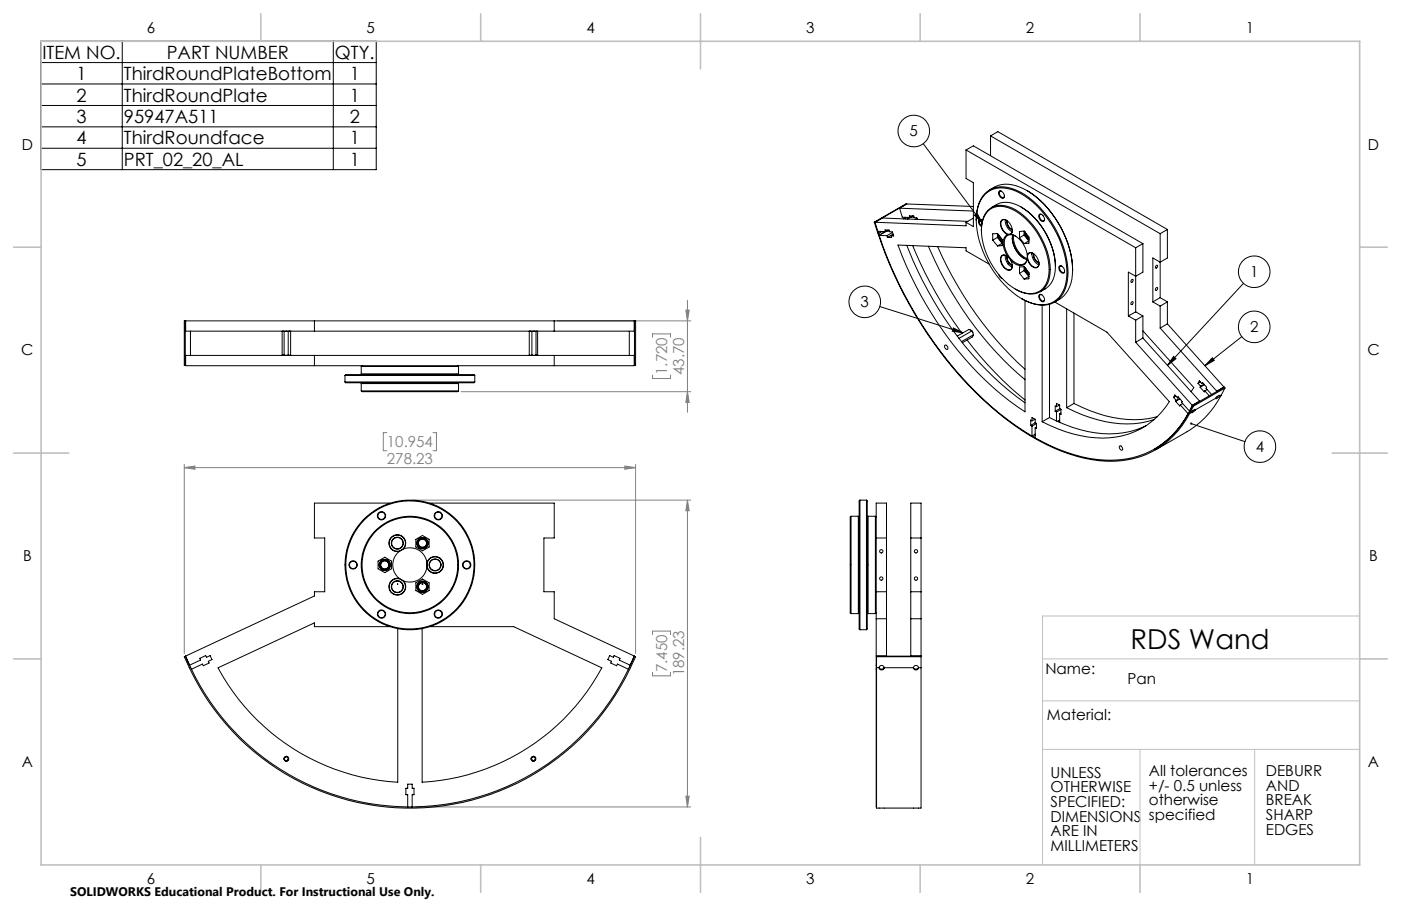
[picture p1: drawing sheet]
<svg xmlns="http://www.w3.org/2000/svg" width="432mm" height="279mm" viewBox="0 0 432 279" stroke-linecap="round" stroke-linejoin="round" font-family="sans-serif">
<g fill="none" stroke="#000" stroke-width=".31">
<path d="M12.6 12.7h103.4v39.6h-103.4zM12.6 19.3h103.4M37.7 12.7v39.6M102.7 12.7v39.6M12.6 25.9h103.4M12.6 32.5h103.4M12.6 39.1h103.4M12.6 45.7h103.4M284.6 44.3l18.1 24.4M300.3 66.4l.8-.6 1.6 2.9zM271.2 94.5l25.6 8.1M383.3 87.4l-23.5 25.3"/>
<path d="M293.8 101.1l3 1.5-3.3-.5zM361.7 109.9l.7 .7-2.6 2.1zM373.7 110.3l.6 .8-2.9 1.7zM382.7 103.8l-11.3 9M367.1 130.6l16.6 5.6"/>
<circle cx="281.6" cy="40.4" r="4.9"/>
<circle cx="266.5" cy="93.1" r="4.9"/>
<circle cx="386.6" cy="83.8" r="4.9"/>
<circle cx="386.6" cy="100.8" r="4.9"/>
<circle cx="388.3" cy="137.7" r="4.9"/>
</g>
<g fill="none" stroke="#808080" stroke-width=".31">
<path d="M171.8 99h41.1M211.4 95.6h1l-.5 3.4zM211.9 92.6v34.5M201.1 104v-1h5.6v1M201.1 115.7v1h5.6v-1M119.2 133.4h-1.1v5.6h1.1M133.5 133.4h1v5.6h-1M142.1 120.8h70.8M211.9 120.8l.5 3.3h-1zM56.8 144.2l3.3-.5v1zM56.8 143.2v58.3M56.8 144.2h139.1"/>
<path d="M127.4 154.2h85.5M192.6 143.7l3.3 .5-3.3 .5zM195.9 143.2v58.3M211.9 154.2l.5 3.3h-1zM211.9 154.2v94.6M201.1 195.7v-1.1h5.6v1.1M201.1 207.3v1.1h5.6v-1.1M128 248.8h84.9M211.4 245.5h1l-.5 3.3z"/>
</g>
<path d="M419.1 190h-97.8v76.7M321.3 203.2h97.8M321.3 216.1h97.8M321.3 231.1h97.8M351.4 231.1v35.6M386.7 231.1v35.6" fill="none" stroke="#c0c0c0" stroke-width=".31"/>
<g fill="none" stroke="#c0c0c0" stroke-width=".5">
<path d="M12.7 12.7h406.4v254h-406.4zM80.4 4.2v8.5M148.2 4.2v8.5M215.9 4.2v17M283.6 4.2v8.5M351.4 4.2v8.5M4.2 76.2h8.5M419.1 76.2h8.5M4.2 139.7h17M410.6 139.7h17M4.2 203.2h8.5M419.1 203.2h8.5"/>
<path d="M215.9 258.2v17M80.4 266.7v8.5M148.2 266.7v8.5M283.6 266.7v8.5M351.4 266.7v8.5"/>
</g>
<path d="M300.3 66.4l.8-.6 1.6 2.9zM367 130.3l-.2 .2 .3 .1-.3-.1a.35 .35 0 0 0 .3 .5 .35 .35 0 0 0 .4-.4 .35 .35 0 0 0-.5-.3zM293.8 101.1l3 1.5-3.3-.5zM373.7 110.3l.6 .8-2.9 1.7zM361.7 109.9l.7 .7-2.6 2.1z" fill="#000"/>
<g fill="#808080">
<path d="M211.4 245.5h1l-.5 3.3zM211.9 154.2l.5 3.3h-1zM211.9 120.8l.5 3.3h-1zM211.4 95.6h1l-.5 3.4z"/>
<path d="M56.8 144.2l3.3-.5v1zM192.6 143.7l3.3 .5-3.3 .5z"/>
</g>
<g fill="none" stroke="#000" stroke-width=".31">
<path d="M297.7 46.2v8.8l2.3 1.3v13.6l-2.3-1.3M297.7 46.2l52.3 30.2M297.7 46.2l2.3-1.2 52.2 30.1M303.6 59.9a7.9 7.9 0 0 1 8.4-1.4 28.3 28.3 0 0 1 15.1 16.8 19.1 19.1 0 0 1 .6 14.5 7.3 7.3 0 0 1-9.4 3.8 26.3 26.3 0 0 1-14.7-14.5 22.3 22.3 0 0 1-1.8-16.4zM305 58.6a9.3 9.3 0 0 1 10.8-.2 31.1 31.1 0 0 1 14.8 24.8M305.3 41.9v6.1M305.3 41.9l52.3 30.2M305.3 41.9l2.3-1.3 52.2 30.2M308 58.9a1.39 1.39 0 0 1 1.3 .7 1.39 1.39 0 0 1-.1 1.5 1.53 1.53 0 0 1-1.2-2.2zM308.7 59l-.3-.1a1.16 1.16 0 0 0-.2 1.4 1.16 1.16 0 0 0 1.2 .6l.2-.4M316.4 58.7a30.8 30.8 0 0 1 14.2 24.5M269.5 68.5a123.4 123.4 0 0 0 40.6 60.8 58.9 58.9 0 0 0 28.9 12.8 26.9 26.9 0 0 0 27.7-14.7"/>
<path d="M269.5 68.5h.2M269.7 68.5l.8 2.8 2.4 .1M269.7 68.5h.1M269.7 68.5l28 1.1v-1M270.6 71.3l.2 .6M270.8 71.9l.2 .7M271 72.6a121.8 121.8 0 0 0 39.8 57l7.3 4.9M271 72.6l2.4 .1M271.4 71.4v.2M271.4 71.6l.5 .4M271.4 71.6l-.6 .3M272.3 71.4l-.5 .6"/>
<path d="M272.5 71.4l-.1 .4M272.9 71.4l-.1-.5 1.3 .1 .1 .5h.8l.4 1.3-.8-.1M273.4 72.7l.1 .5M273.8 70.9l-.9 .5M274.2 71.3h-1l-2.2 1.3M274.6 72.7l.2 .5h-1.3M275.1 71.7l-1.7 1M275.2 72.2l-1.7 1M275.3 72.4l-.7 .3M277.2 64.2l.9 2.8 2.4 .1-.2-.5h1.3l.2 .5 .8 .1 .2 .5M277.2 64.2l22.8 .9M278.8 67l.1 .3"/>
<path d="M278.9 67.3l.1 .2M278.9 67.3l-.4 .2M279.4 62.9l-9.7 5.6M279.4 62.9h.1M279.4 62.9l-9.9 5.6M279.5 62.9l-2.3 1.3M279.5 62.9l20.5 .8M279.5 75.7a107 107 0 0 0 36.4 48.5M279.8 67.1l-.3 .5M280 67.1l-.1 .4M280.7 67h1M281.3 75.7a127.9 127.9 0 0 0 15.2 27.1"/>
<path d="M281.3 66.6l-1.6 1M282.6 67.3l-.5 .4M286.1 76a109.5 109.5 0 0 0 29.8 41.1M289 76.1a111.1 111.1 0 0 0 26.9 37.8M298.3 68.3l-26.4-1.1-2.2 1.3M300 67.3l-2.3 1.3M300.9 67.9a10.2 10.2 0 0 1 4.4-9.5 9.8 9.8 0 0 1 9.1 .8 30.6 30.6 0 0 1 14.7 26.3 8.9 8.9 0 0 1-5.2 8.2 11.3 11.3 0 0 1-9-1.6M302.5 71.1a7.1 7.1 0 0 1 4.3-7.6 10.8 10.8 0 0 1 9.6 3.7 23.3 23.3 0 0 1 7.2 17.1 6 6 0 0 1-7.2 6.2l-3.5-1.4M302.5 67.8h-.5l-.2 .5 .2 .8 .5 .5M302.8 68.1l-.7-.4-.5 .2 .2 1.2 .7 .8M304.5 65.1a6.2 6.2 0 0 1 7.3-.6 22.4 22.4 0 0 1 11.5 19.8 5.9 5.9 0 0 1-7.2 6.1 18.1 18.1 0 0 1-10.9-9.7 17.8 17.8 0 0 1-2.2-13.1zM305.6 64a8 8 0 0 1 10.2 .5 23.9 23.9 0 0 1 9.5 17.7"/>
<path d="M306 74l1.4 1.8M307.4 73.2l1.5 1.8M307.4 72v1.2M307.4 73.2l-1.4 .8M307.4 72l1.5 1.8v1.9l-1.5 .1M307.4 72l-1.4 .1v1.9M307.6 72.2l.2 1.2 1.1 1.1M307.7 72.4l.5 1.4 .7 .7M307.9 72.6l.2 .8 .8 .8M308 72.8l.9 1.3M308.9 74.5h.1M308.9 75h.1"/>
<path d="M308.9 75l-1.5 .8M309.8 67.8a3.8 3.8 0 0 0 2.2 3.6M309.8 78.7a3.7 3.7 0 0 0 2.2 3.7M310.2 67.9a1.18 1.18 0 0 0-1.5 .1 1.18 1.18 0 0 0-.2 1.5 2.78 2.78 0 0 0 3 2.6l.5-.6v-.5M310.2 78.9a1.17 1.17 0 0 0-1.5 .1 1.17 1.17 0 0 0-.2 1.5 2.78 2.78 0 0 0 3 2.6l.5-.6v-.5M310.3 68a2.61 2.61 0 0 0 1.7 2.9M310.3 79a2.61 2.61 0 0 0 1.7 2.8M310.5 68.1a2.5 2.5 0 0 0 1.5 2.6M310.5 79.1a2.48 2.48 0 0 0 1.5 2.6M310.6 72.4a3.4 3.4 0 0 0-1 4.6l1 2.2M310.6 79.2a1.3 1.3 0 0 0-1.8-.4 1.3 1.3 0 0 0-.4 1.7 2.95 2.95 0 0 0 3.1 2.8 2.32 2.32 0 0 0 0-3M310.6 79.2l.9 1.1"/>
<path d="M311.5 72.2a7.6 7.6 0 0 1 5.1 6.4M311.5 72.2a2.99 2.99 0 0 0-.9-4 1.29 1.29 0 0 0-1.7-.4 1.29 1.29 0 0 0-.5 1.7l.8 1.8 1.4 1.1M311.5 72.2l-.9 .2M312 73.4a8.3 8.3 0 0 0 3.7 6.3M312.1 72.5a7.2 7.2 0 0 0 4.4 7.6M312.4 72.5a7.5 7.5 0 0 0 4.2 7.3M313.1 72.8a2.25 2.25 0 0 0-2.7-.1 2.25 2.25 0 0 0-.9 2.6 6.9 6.9 0 0 0 5.3 6.3 2.18 2.18 0 0 0 1.9-2.5M314.2 73.3v-1.9l1.5-.1 1.4 1.8v1.9l-1.4 .1M314.2 73.3l1.5 1.8M314.7 63.8a23 23 0 0 1 10.6 18.4M315.6 72.5l1.5 1.8M315.6 71.3v1.2"/>
<path d="M315.6 72.5l-1.4 .8M315.8 71.5v.2M315.9 71.7l.3 1.1 .9 .9M316.1 71.8l.2 .9 .8 .8M316.3 72l.2 .8 .6 .5M316.4 73.3l.7 .5M316.6 79.8a2.17 2.17 0 0 1-3.4 1.8l-1.7-1.3M316.6 78.6a1.26 1.26 0 0 1 1.1-.7 1.26 1.26 0 0 1 1.2 .6 2.87 2.87 0 0 1 .8 4 2.88 2.88 0 0 1-3.1-2.7M316.6 78.6l.1 .6M316.7 79.2l-.1 .6M316.7 79.2a3.4 3.4 0 0 0 2.6 3.3 1.01 1.01 0 0 0 .9-1.3M317.1 74.3h.1"/>
<path d="M317.1 74.3l-1.4 .8M318.1 78a3.8 3.8 0 0 0 2.1 3.7M318.5 78.2a1.07 1.07 0 0 0-1.3-.2 1.07 1.07 0 0 0-.5 1.2M318.6 78.2a2.61 2.61 0 0 0 1.6 2.9M318.7 78.3l.2 1.4 .6 .8 .7 .5M320.3 66.1a1.37 1.37 0 0 1 1.4 .7 1.37 1.37 0 0 1 0 1.5 1.5 1.5 0 0 1-1.4-2.2zM321.1 66.1h-.4a1.28 1.28 0 0 0 .9 2l.3-.5M350 76.4v19.8M352.2 75.1v8.8l-2.2 1.3-2.2-1.3v13.5M352.2 75.1l-2.2 1.3M357.6 72.1v19.7M359.8 70.8v8.8l-2.2 1.3-2.3-1.3v13.5"/>
<path d="M359.8 70.8l-2.2 1.3M57.1 99v13.7M57.2 99v3.1h138.3v-3.1M96.9 99v3.1M170.8 99v3.1M195.5 99v13.7M304.9 81.5l-7.2-4.1v-1l-20.9-.8a108.7 108.7 0 0 0 34.3 48l4.8 3.4v-34.3M307.8 84.7l.4 .7 .7 .5M314.2 84.3v-2l1.5-.1 1.4 1.8v2l-1.4 .1M314.2 84.3l1.5 1.8M315.6 82.2v1.3M315.6 83.5l1.5 1.8"/>
<path d="M315.6 83.5l-1.4 .8M315.8 82.4l.4 1.5 .9 .9M315.9 82.7l.4 1.2 .8 .8M316.1 82.8l.5 1.2 .5 .5M316.3 83l.4 .9 .4 .4M317.1 85.3h.1M317.1 85.3l-1.4 .8M320.3 90.9a1.34 1.34 0 0 1 1.4 .5 1.34 1.34 0 0 1 0 1.6 1.46 1.46 0 0 1-1.4-2.1zM321.1 90.9l-.4-.1a1.16 1.16 0 0 0-.1 1.4 1.16 1.16 0 0 0 1.2 .6l.1-.4M321.2 94.1v36M323.5 93.8v35M325.1 93.1l16.1 9.3 19.2 21.5a24.1 24.1 0 0 1-25 10.9 44.7 44.7 0 0 1-14.2-4.7"/>
<path d="M325.3 82.2a7.6 7.6 0 0 1-4.7 7.8M326.5 82.1l.2-.1a1.56 1.56 0 0 1 1.2 2.2 1.5 1.5 0 0 1-1.4-2.1zM327.3 82.1h-.5a1.31 1.31 0 0 0 1.1 1.9l.2-.4M328.8 95.3v30.4M330.6 83.2a9.8 9.8 0 0 1-5.6 10M331 96.6v27.8M347.8 97.4l2.2 1.3M348.8 86.3l.2-.2a.42 .42 0 0 1 .1 .6 .42 .42 0 0 1-.6 .1zM348.8 93.2l.2-.2a.5 .5 0 0 1 .1 .6 .5 .5 0 0 1-.6 .2zM350 98.7v6.9M350 96.2l-2.2 1.2M350 96.2l2.2 1.2"/>
<path d="M352.2 97.4v6.8M352.2 97.4l-2.2 1.3M355.3 93.1l2.3 1.3M356.3 88.8l.3-.1a.48 .48 0 0 1 .1 .6 .48 .48 0 0 1-.6 .2zM356.4 81.8h.2a.48 .48 0 0 1 .1 .6 .48 .48 0 0 1-.6 .2zM357.6 94.4v6.8M357.6 91.8l-2.3 1.3M357.6 91.8l2.2 1.3M359.8 93.1v6.8M359.8 99.9l-2.2 1.3M359.8 99.9l17.4 19.4M359.8 93.1l-2.2 1.3"/>
<path d="M57.2 112.7h-.4v-13.7h139.1v13.7h-.4M57.2 109.6h138.3v3.2h-138.3zM58.7 102.1v7.5M87 102.2h.6M87 102.2v7.3h.6M87 109.5l.1 .1M87.1 102.1l-.1 .1M87.6 109.5h1.2M87.6 102.2h1.2M87.6 102.2v7.3M88.8 102.2h.8M88.8 109.5h.8"/>
<path d="M88.8 102.2v7.3M89.4 102.1l.1 .1M89.5 102.2h.1M89.6 109.5l-.2 .1M89.6 102.2v7.3M96.9 109.6v3.2M106.3 115.8h40M106.3 117.8h40M106.3 115.8a3.8 3.8 0 0 1 2.7-.3h34.3a5.1 5.1 0 0 1 3 .3M106.3 117.8a5.1 5.1 0 0 0 3.1 .2h36.7l.2-.2M106.3 115.8v2M111.3 118.3h30"/>
<path d="M111.3 113h30M111.3 115.3h30M111.3 113v2.3M111.3 118.3v2.2M111.3 115.3l.3 .2M111.6 118l-.3 .3M111.6 112.8l-.3 .2M141.1 118l.2 .3M141.1 112.8l.2 .2M141.3 113v2.3M141.3 118.3v2.2M141.3 115.3l-.2 .2"/>
<path d="M146.3 115.8v2M163.1 102.2h.8M163.1 109.5h.8M163.1 109.5l.2 .1M163.1 102.2v7.3M163.3 102.1l-.2 .1M163.9 109.5h1.3M163.9 102.2h1.3M163.9 102.2v7.3M165.2 109.5l.3 .1M165.2 102.2v7.3M165.5 102.1l-.3 .1"/>
<path d="M165.5 102.1l.1 .1M165.6 102.2h.1M165.7 102.2v7.3l-.2 .1M170.8 109.6v3.2M194 102.1v7.5M291.3 106.4a.77 .77 0 0 1 .7 .5 .77 .77 0 0 1-.1 .9l-.6-.5zM298.1 104.8a109.3 109.3 0 0 0 17.8 18.6M299.5 102.1l-.9-.5-3.6 2M299.5 102.1l.5 1.1M299.5 102.1l-3.9 2.3M300 103.2l-.4 .8-3 1.7M300 103.2l-3.7 2.2"/>
<path d="M350 105.6l17.5 19.4M352.2 102l15.7 17.5-.8 1.3M352.2 104.2l-2.2 1.4M352.2 104.2l17.5 19.5M357.6 101.2l17.4 19.4M369.3 118.2l.3-.8 .9 .9M369.3 118.2l.7 .9M369.9 119.4l1.3 1.5 .1-.4M370 117.8l-.7 .4M370 119.1l-.1 .3M370.5 118.3l.1-.3 1.3 1.4-.2 .4 1.7 1.8M370.8 118.1l-.3 .2"/>
<path d="M371.1 118.5l-1.1 .6M371.2 118.6l-1.3 .8M377.2 119.3l-2.2 1.3M377.2 119.3v.2M377.5 119.7l-.2-.3-9.7 5.6M377.5 119.7l-9.7 5.6M377.5 119.7l-1.1 2.1M111.3 120.5h30M111.3 120.5a5.1 5.1 0 0 0 3.1 .3h23.9a5.1 5.1 0 0 0 3-.3M317.7 131.2l.4 .2M318.1 129.8v-1l1 .5v1.1M318.1 131.4v3.1"/>
<path d="M318.1 129.8l-.4-.3v1.7M318.2 134.4l.9 .5M319 129.3l-.9 .5M319.1 134.2v-.3l-1 .6M319.1 130.4l.3 .2v1.6l-.3-.2M319.1 130.4l-1.4 .8M319.4 131.7l-.3 .3M319.4 130.6l-1.3 .8M323.5 128.8a36.5 36.5 0 0 0 24.8 4.3l4.9-1.8M323.5 128.8l-2.3 1.3M325.2 126.8l.4 .3M325.6 125.4v-1l1 .6v1"/>
<path d="M325.6 127.1v2.7M325.6 125.4l-.4-.2v1.6M326.5 129.6l.1 .4M326.5 124.9l-.9 .5M326.6 129.8l-.1 .1M326.6 127.6v2.7M326.6 126l.4 .2v1.6l-.4-.2M326.6 129.5l-.7 .5M326.6 126l-1.4 .8M327 127.4l-.4 .2M327 126.3l-1.4 .8M328.8 125.7a38.1 38.1 0 0 0 22.8 4.7l4.1-1"/>
<path d="M331 124.4a38 38 0 0 0 22.9 4.7l2.8-.6M331 124.4l-2.2 1.3M345.1 137.5a.78 .78 0 0 1 .8 .5 .78 .78 0 0 1-.2 .9l-.6-.5-.2-.5zM361.7 122.6l.4-.8 .8 .9M361.7 122.6l.8 .9M362.3 123.8l1.3 1.4 .2-.3M362.4 122.1l-.7 .5M362.5 123.5l-.2 .3M362.9 122.7l.2-.4 1.2 1.5-.1 .3 2.4 2.7M363.2 122.5l-.3 .2M363.5 122.9l-1 .6M363.6 123l-1.3 .8"/>
<path d="M363.8 124.9l2.4 2.7M364.5 124.5l-.7 .4M366.2 127.6a26.7 26.7 0 0 1-28 14.1 51.9 51.9 0 0 1-19.1-6.7v-3M366.3 127.5l-.1 .1M366.7 126.8h-.1M367.3 127.1l-.6 .3M367.5 125l-.9 1.8M367.6 125a28.7 28.7 0 0 1-11.7 13.5M367.6 125l.2 .3M367.8 125.3l-1.1 2.1M367.8 126.6l-.3 .2M368.4 126.4v-.2l-.3 .1-.8 .8"/>
<path d="M368.4 126.4l-.9 .8-.2 .1v-.2M369.7 123.7l-2.2 1.3M369.7 123.7l-.1 .1M371.3 120.5l1.4 1.6M372.1 120.1l-.8 .4M374.8 122.8l-6.4 3.6M375 120.6l-.1 .2M375.3 122.3l-.4 .2M375.8 122.1v-.2l-.3 .1-.7 .8M375.8 122.1l-.1 .2a.66 .66 0 0 1-1 .5h.1M376.4 121.8a27.6 27.6 0 0 1-10.5 11.3l-9.8 5.6M376.4 121.8l-.6 .3"/>
<path d="M120.3 155.2h-23.4v10.7h3.2v16.6h-3.2v1.3l-39.7 18.5 1.2 2.8 3.4-1.5-.2-.6 1.8-.8 .2 .5 1.2-.5 .5 1.2-1.1 .5 .3 .6-1.8 .8-.3-.5-3.4 1.6M132.4 155.2h38.4v10.7h-3.2v16.6h3.2v8.3l24.7 11.5-1.3 2.8-3.3-1.5 .2-.6-1.8-.8-.2 .5-1.2-.5-.6 1.2 1.2 .5-.3 .6 1.8 .8 .3-.5 3.4 1.6M262.3 159.2v30M262.3 159.2a3.8 3.8 0 0 0-.3 2.7v24.6a3.8 3.8 0 0 0 .3 2.7M262.3 159.2h2.2M264.5 159.2v30M264.5 159.2l.3 .3M265 154.2v40M265 154.2a4.2 4.2 0 0 0-.2 2.9v34.2a4.2 4.2 0 0 0 .2 2.9M265 154.2h2.1M267.1 154.2a5.9 5.9 0 0 1 .2 3.3v33.4a5.9 5.9 0 0 1-.2 3.3M267.1 154.2v40"/>
<path d="M267.5 159.2v30M267.5 159.2h2.3M267.5 159.2l-.2 .3M269.8 159.2v30M269.8 159.2l.3 .3M116.5 173l2.1-1.2 2.1 1.2v2.4l-2.1 1.2-2.1-1.2zM123.1 178.4a2.59 2.59 0 0 0-3.3 2.7 2.59 2.59 0 0 0 3.7 2.2 2.59 2.59 0 0 0 .8-4.2M123.1 170a5.3 5.3 0 0 0 0 8.4M123.1 178.4l1.2 .7M124.3 169.3a5.3 5.3 0 0 1 7.3 4.2M124.3 169.3a2.6 2.6 0 0 0-.8-4.2 2.6 2.6 0 0 0-3.7 2.2 2.6 2.6 0 0 0 3.3 2.7M124.3 169.3l-1.2 .7"/>
<path d="M128.2 166.3l2-1.2 2.1 1.2v2.4l-2.1 1.2-2-1.2zM128.2 179.7l2-1.1 2.1 1.1v2.4l-2.1 1.2-2-1.2zM131.6 174.9a5.3 5.3 0 0 1-7.3 4.2M131.6 173.5a2.6 2.6 0 0 1 4-1.4 2.6 2.6 0 0 1 0 4.2 2.6 2.6 0 0 1-4-1.4M131.6 173.5v1.4M270.1 165.9h3.1M280.7 165.9h3.2M120.3 193.3h-23.4v-1.2l-29.7 13.9a67.1 67.1 0 0 0 55.4 35.2v-47.3M122.6 180.1h.1M130.1 180.1h.1M132.4 193.3h25.9l27.2 12.7a67.2 67.2 0 0 1-55.4 35.2v-47.3M262.3 189.2h2.2"/>
<path d="M264.8 189l-.3 .2M265 194.2h2.1M267.3 189l.2 .2M267.5 189.2h2.3M270.1 182.5h3.1M270.1 189l-.3 .2M270.1 190.8h3.1M280.7 182.5h3.2M280.7 190.8h3.2M59 206.4l-1.9-4-.3 .1a75.1 75.1 0 0 0 69.5 46.7 75.1 75.1 0 0 0 69.6-46.7l-.4-.1-1.8 4M59 206.4a74.7 74.7 0 0 0 66.7 42.4M193.7 206.4a74.7 74.7 0 0 1-66.7 42.4"/>
<path d="M270.1 202.3v2.8M270.1 206.4l.1 42.4M270.1 202.3v-47.1h3.1v47.1M270.1 202.3l13.8 .1M270.1 206.4h.1M270.1 205.1h.1M270.1 205.1v1.3M270.2 205.9v43.3h13.7v-43.3M270.2 202.5h13.7M270.2 202.4v3.5M270.2 205.9h.8M271 205.9a.78 .78 0 0 1 .7-.7 .78 .78 0 0 1 .8 .7"/>
<path d="M271 205.9a.78 .78 0 0 0 .7 .7 .78 .78 0 0 0 .8-.7M271 205.8a.77 .77 0 0 0 .7 .7 .77 .77 0 0 0 .8-.7M271.4 206.4h.7M272.5 205.9h9M280.7 202.3v-47.1h3.2v50.7M281.5 205.9a.78 .78 0 0 1 .8-.7 .78 .78 0 0 1 .8 .7M281.5 205.9a.78 .78 0 0 0 .8 .7 .78 .78 0 0 0 .8-.7M281.6 205.8a.77 .77 0 0 0 .7 .7 .77 .77 0 0 0 .8-.7M281.9 206.4h.7M283.1 205.9h.8M88 234.5a.59 .59 0 0 1-.2-.9 .59 .59 0 0 1 .9 .1 .59 .59 0 0 1-.3 .9M88 234.5a.68 .68 0 0 0 .9-.5 .68 .68 0 0 0-.7-.8 .68 .68 0 0 0-.6 .9l.2 .4 .7 .2"/>
<path d="M88 234.5l.1 .1M89 234.2l-.4 .4-.6-.1M164 234.5a.58 .58 0 0 1 0-1 .58 .58 0 0 1 .9 .3 .58 .58 0 0 1-.5 .8M164 234.5a.67 .67 0 0 0 1-.4 .67 .67 0 0 0-.5-.9 .67 .67 0 0 0-.8 .8l.5 .7M164 234.5h.2M164.4 234.7h.1M165.1 234.4l-.5 .2-.6-.1M125.7 248.8h1.3M125.7 248.8v-3.7h-.6v-2h.6v-1.3h1.3v1.3h.6v2h-.6v3.7"/>
<circle cx="117.6" cy="159" r="1.13"/>
<circle cx="117.6" cy="159.1" r="1.28"/>
<circle cx="135.1" cy="159.1" r="1.27"/>
<circle cx="135.1" cy="159.1" r="1.13"/>
<circle cx="108.8" cy="174.2" r="1.13"/>
<circle cx="108.8" cy="174.2" r="1.28"/>
<circle cx="118.6" cy="174.2" r="1.65"/>
<circle cx="118.6" cy="174.2" r="1.24"/>
<circle cx="118.6" cy="174.2" r="1.36"/>
<circle cx="118.6" cy="174.2" r="1.75"/>
<circle cx="122.5" cy="167.5" r="1.75"/>
<circle cx="122.5" cy="167.5" r="2.51"/>
<circle cx="122.5" cy="167.5" r="1.85"/>
<circle cx="126.3" cy="174.2" r="19.7"/>
<circle cx="126.3" cy="174.2" r="20"/>
<circle cx="126.3" cy="174.2" r="15"/>
<circle cx="126.3" cy="174.2" r="14.7"/>
<circle cx="130.2" cy="167.5" r="1.25"/>
<circle cx="130.2" cy="167.5" r="1.34"/>
<circle cx="130.2" cy="167.5" r="1.65"/>
<circle cx="130.2" cy="167.5" r="1.76"/>
<circle cx="134.1" cy="174.2" r="1.85"/>
<circle cx="134.1" cy="174.2" r="2.5"/>
<circle cx="134.1" cy="174.2" r="1.76"/>
<circle cx="143.8" cy="174.2" r="1.28"/>
<circle cx="143.8" cy="174.2" r="1.13"/>
<circle cx="271.6" cy="178.4" r=".52"/>
<circle cx="271.6" cy="170" r=".52"/>
<circle cx="282.3" cy="170" r=".52"/>
<circle cx="282.3" cy="178.4" r=".52"/>
<circle cx="117.6" cy="189.4" r="1.13"/>
<circle cx="117.6" cy="189.4" r="1.27"/>
<circle cx="122.5" cy="180.9" r="2.5"/>
<circle cx="122.5" cy="180.9" r="1.85"/>
<circle cx="122.5" cy="180.9" r="1.75"/>
<circle cx="130.2" cy="180.9" r="1.34"/>
<circle cx="130.2" cy="180.9" r="1.76"/>
<circle cx="130.2" cy="180.9" r="1.25"/>
<circle cx="130.2" cy="180.9" r="1.65"/>
<circle cx="135.1" cy="189.4" r="1.27"/>
<circle cx="135.1" cy="189.4" r="1.12"/>
<circle cx="88.2" cy="234" r=".75"/>
<circle cx="164.4" cy="234" r=".75"/>
</g>
<text font-size="8.5" x="348.5" y="200.2">RDS Wand</text>
<g font-size="5.6">
<text x="13.1" y="18.1">ITEM NO.</text>
<text x="51.4" y="18.1">PART NUMBER</text>
<text x="103.2" y="18.1">QTY.</text>
<text x="23.6" y="24.7">1</text>
<text x="38.2" y="24.7">ThirdRoundPlateBottom</text>
<text x="107.8" y="24.7">1</text>
<text x="23.6" y="31.3">2</text>
<text x="38.2" y="31.3">ThirdRoundPlate</text>
<text x="107.8" y="31.3">1</text>
<text x="23.6" y="37.9">3</text>
<text x="38.2" y="37.9">95947A511</text>
<text x="107.8" y="37.9">2</text>
<text x="23.6" y="44.5">4</text>
<text x="38.2" y="44.5">ThirdRoundface</text>
<text x="107.8" y="44.5">1</text>
<text x="23.6" y="51.1">5</text>
<text x="38.2" y="51.1">PRT_02_20_AL</text>
<text x="107.8" y="51.1">1</text>
</g>
<g font-size="4.7">
<text x="45.3" y="10.1">6</text>
<text x="113" y="10.1">5</text>
<text x="180.7" y="10.1">4</text>
<text x="248.5" y="10.1">3</text>
<text x="316.2" y="10.1">2</text>
<text x="383.9" y="10.1">1</text>
<text x="6.7" y="46.1">D</text>
<text x="280.4" y="42">5</text>
<text x="421.6" y="46.1">D</text>
<text x="385.3" y="85.4">1</text>
<text x="265.2" y="94.7">3</text>
<text x="385.3" y="102.4">2</text>
<text x="6.6" y="109.6">C</text>
<text x="421.5" y="109.6">C</text>
<text x="387" y="139.4">4</text>
<text x="7.1" y="173.1">B</text>
<text x="422" y="173.1">B</text>
<text x="322.2" y="207.7">Name:</text>
<text x="347.5" y="211.1">Pan</text>
<text x="322.7" y="221.9">Material:</text>
<text x="6.7" y="236.6">A</text>
<text x="323.8" y="239.8">UNLESS</text>
<text x="354.1" y="239.3">All tolerances</text>
<text x="390.2" y="239.4">DEBURR</text>
<text x="421.6" y="236.6">A</text>
<text x="323.8" y="244.3">OTHERWISE</text>
<text x="354.1" y="243.9">+/- 0.5 unless</text>
<text x="390.2" y="243.9">AND</text>
<text x="323.8" y="248.8">SPECIFIED:</text>
<text x="354.1" y="248.4">otherwise</text>
<text x="390.2" y="248.4">BREAK</text>
<text x="323.8" y="253.4">DIMENSIONS</text>
<text x="323.8" y="257.9">ARE IN</text>
<text x="354.1" y="252.9">specified</text>
<text x="390.2" y="252.9">SHARP</text>
<text x="390.2" y="257.5">EDGES</text>
<text x="323.8" y="262.4">MILLIMETERS</text>
<text x="45.3" y="272.6">6</text>
<text x="113" y="272.6">5</text>
<text x="180.7" y="272.6">4</text>
<text x="248.5" y="272.6">3</text>
<text x="316.2" y="272.6">2</text>
<text x="383.9" y="272.6">1</text>
</g>
<g font-size="4.7" fill="#808080">
<text x="205.7" y="115.7" transform="rotate(-90 205.7 115.7)">1.720</text>
<text x="210.9" y="115.7" transform="rotate(-90 210.9 115.7)">43.70</text>
<text x="119.2" y="137.9">10.954</text>
<text x="119.2" y="143.2">278.23</text>
<text x="205.7" y="207.3" transform="rotate(-90 205.7 207.3)">7.450</text>
<text x="210.9" y="208.6" transform="rotate(-90 210.9 208.6)">189.23</text>
</g>
<text font-size="3.8" x="21.6" y="276.3">SOLIDWORKS Educational Product. For Instructional Use Only.</text>
</svg>
